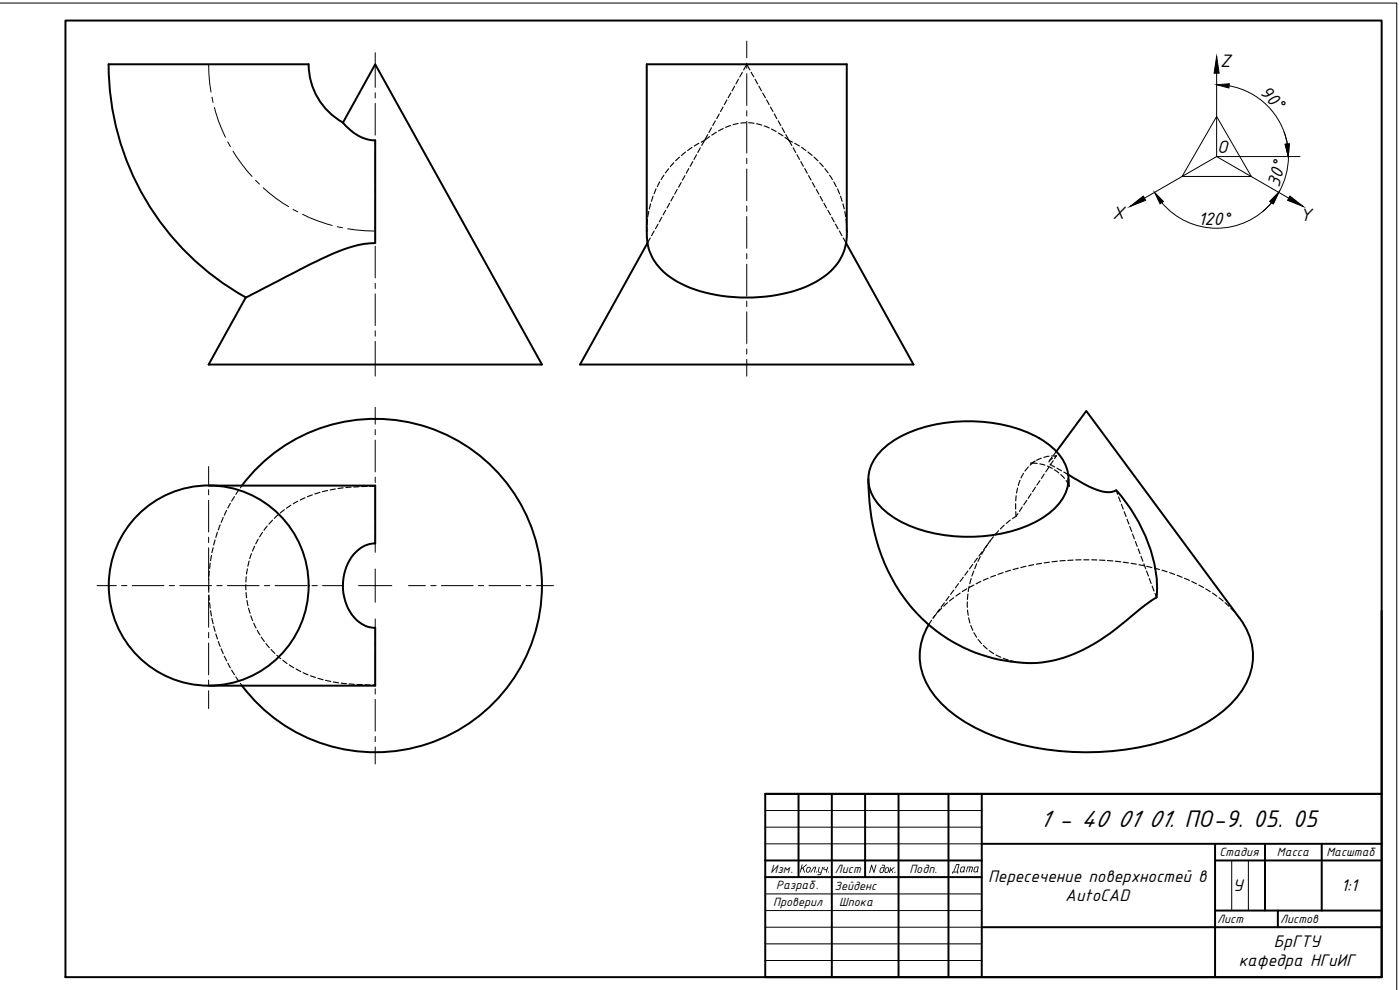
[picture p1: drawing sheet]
<svg xmlns="http://www.w3.org/2000/svg" width="420mm" height="297mm" viewBox="0 0 420 297" stroke-linecap="round" stroke-linejoin="round" font-family="sans-serif">
<!-- layer: 0 -->
<path d="M292.7 260.3l-.3 1.1 .5 .1 .6-1.2zM292.5 260.2l1.3-.1-.4 1.3 .1 .3-1.3-.1z" fill="#000"/>
<g fill="none" stroke="#000" stroke-width=".59">
<path d="M19.6 6.2h395.1v287h-395.1zM414.7 183.2v55h-185M229.7 238.2h185v55h-185zM239.6 238.2v25M249.6 238.2v55M259.6 238.2v25M269.7 238.2v55M284.6 238.2v55M294.6 238.2v55M229.7 258.2h64.9M294.6 253.2h120.1M364.7 258.2h50"/>
<path d="M364.7 253.2v40M379.6 253.2v20M396.7 253.2v20M229.7 263.2h64.9M294.6 278.2h120.1M364.7 273.2h50M383.5 273.2v5"/>
</g>
<g fill="none" stroke="#000" stroke-width=".3">
<path d="M0 .9h419.2v296.1M62.6 19.3l.1 3 .6 5.3M112.6 15.8v10.4M224.1 12.3v5M224.1 19v1.5M365.1 17v30l26 15M63.6 29.2l.3 1.5M64.3 32.2a43.1 43.1 0 0 0 3.3 9M112.6 27.8v1.6M112.6 31v9.5M224.1 22.1v9.6M224.1 33.2v1.6"/>
<path d="M224.1 36.4v9.5M365.1 35l10.4 17.9h-20.7zM368.9 25.8a21.5 21.5 0 0 1 17.4 17.4l-.9-3.6M68.4 42.6l.7 1.4M69.9 45.4a48.5 48.5 0 0 0 5.7 7.5M76.7 54.1l1.2 1.1M79 56.3a43 43 0 0 0 7.6 5.7M112.6 42.1v1.6M112.6 45.3v9.5M112.6 56.4v1.6M112.6 59.6v9.5M224.1 47.5v1.6"/>
<path d="M224.1 50.7v9.5M386.7 47a21.5 21.5 0 0 1-2.9 10.7M390.1 47h-25l-26 15M88 62.9l1.4 .7M90.8 64.3a45.4 45.4 0 0 0 8.9 3.3M101.2 68l1.6 .4M104.4 68.7l5.3 .5 2.9 .1M112.6 70.7v1.6M112.6 73.9v9.5M224.1 61.8v1.6M224.1 65v9.5M224.1 76.1v1.6"/>
<path d="M224.1 79.3v9.5M348.7 60.8a21.5 21.5 0 0 0 32.9 0l-2.6 2.6M112.6 85v1.6M112.6 88.2v9.5M112.6 99.3v1.6M224.1 90.4v1.6M224.1 93.5v9.6M112.6 102.4v10.4M224.1 104.7v1.5M224.1 107.8v5M62.6 140v5.3M112.6 122.2v5.1"/>
<path d="M112.6 128.9v1.6M112.6 132.1v9.5M62.6 146.9v1.6M62.6 150.1v9.5M112.6 143.2v1.6M112.6 146.3v9.6M112.6 157.5v1.5M29.1 175.7h5.8M36.5 175.7h1.6M39.7 175.7h9.5M50.8 175.7h1.6M54 175.7h9.5"/>
<path d="M62.6 161.2v1.6M62.6 164.4v9.5M62.6 175.5v1.6M62.6 178.7v9.5M65.1 175.7h1.6M68.2 175.7h9.6M79.4 175.7h1.5M82.5 175.7h9.6M93.6 175.7h1.6M96.8 175.7h5.8M107.6 175.7h10M112.6 160.6v5.1"/>
<path d="M112.6 170.7v10M122.6 175.7h5.1M129.3 175.7h1.6M132.5 175.7h9.5M143.6 175.7h1.6M146.7 175.7h9.6M157.9 175.7h1.5M161 175.7h5.1M62.6 189.8v1.6M62.6 192.9v9.6M112.6 185.7v5.1M112.6 192.4v1.6"/>
<path d="M112.6 195.6v9.5M62.6 204.1v1.5M62.6 207.2v5.4M112.6 206.7v1.6M112.6 209.8v9.6M112.6 221v1.5M112.6 224.1v5.1M229.7 243.2h64.9M229.7 248.2h64.9M229.7 253.2h64.9M369.7 258.2v15M374.6 258.2v15"/>
<path d="M229.7 268.2h64.9M229.7 273.2h64.9M229.7 278.2h64.9M229.7 283.2h64.9M229.7 288.2h64.9"/>
</g>
<path d="M365.1 17l.8 5h-1.5zM365.1 25.4l3.8-.3-.1 1.3zM385.7 43.3l1.2-.1-.3 3.8zM339.1 62l4-3.2 .7 1.3zM346.5 57.7l2.7 2.7-1.1 .8zM383.8 57.7l-1.7 3.5-1-.8zM387.1 58.8l4 3.2-4.7-1.9z" fill="#000" stroke="#000" stroke-width=".3"/>
<g fill="none" stroke="#000" stroke-width=".59">
<path d="M112.6 19.3l50 90.1h-100l11.1-20.1 5.8-3a286.6 286.6 0 0 1 23.4-11.4l3.2-1a23.1 23.1 0 0 1 6.5-1v-30.8a13.5 13.5 0 0 1-9.7-5.3zM102.9 36.8a20.3 20.3 0 0 1-10.4-17.5h-59.8a79.7 79.7 0 0 0 41.1 69.9M194.3 72.9a16 16 0 0 0 8.9 11.6 47.3 47.3 0 0 0 31.7 3.7 26.7 26.7 0 0 0 16.3-9 14 14 0 0 0 2.7-6.3l20.3 36.5h-100.1zM254.1 69.3v-50h-60v50l.2 3.6M254.2 69.3l-.2 3.6M264.7 135a34.6 34.6 0 0 1 20.5-8.3 44.2 44.2 0 0 1 28.4 5.9 13.9 13.9 0 0 1 7.1 11.8 14.3 14.3 0 0 1-7.1 10.5 44.7 44.7 0 0 1-30.6 5.6 33.8 33.8 0 0 1-18.3-8 11.4 11.4 0 0 1 0-17.5zM317 135.5l9-12.2 46 62.2a18.2 18.2 0 0 1-1 24 45.8 45.8 0 0 1-22.6 13.2 81.4 81.4 0 0 1-53.4-3.2 35.1 35.1 0 0 1-16.5-13.7 17.5 17.5 0 0 1 .2-18.4M62.6 145.7h50v17.4a9.3 9.3 0 0 0-8.2 6 14.8 14.8 0 0 0 3.3 17.5 7.5 7.5 0 0 0 4.9 1.8v17.3h-50M72.6 145.7a50 50 0 0 1 73.7-7 50 50 0 0 1 0 74 50 50 0 0 1-73.7-7M260.6 143.7a58.5 58.5 0 0 0 13.5 39.2 46.7 46.7 0 0 0 39.9 15.7 49.6 49.6 0 0 0 23.4-11.9l5.9-4.9 3.8-2.5a41.7 41.7 0 0 0-7.3-25.9l-2.3-3.3-2.5-3M320.5 142.4l1.8 1.1a25.5 25.5 0 0 0 10.2 4.2l1.3-.1 1.2-.5M320.6 143.7l.2 2.1"/>
<circle cx="62.6" cy="175.7" r="30"/>
</g>
<g fill="none" stroke="#000" stroke-width=".34">
<path d="M213.5 38.3l-.7 1.4M214.7 36.3l-.8 1.4M215 39.7l-1.4 .8M215.9 34.2l-.8 1.4M217 32.1l-.8 1.4M217 38.6l-1.4 .7M218.1 30l-.7 1.4M219.2 37.7l-1.4 .5M219.3 27.9l-.8 1.4M220.5 25.9l-.8 1.3M221.5 37l-1.5 .4M221.6 23.8l-.7 1.4"/>
<path d="M222.8 21.7l-.8 1.4M223.2 21l.9-1.7 .9 1.7M223.9 36.8l-1.6 .1M224.7 36.8l1.6 .2M225.4 21.7l.8 1.4M226.6 23.8l.8 1.4M227.1 37.1l1.5 .4M227.8 25.9l.7 1.3M228.9 27.9l.8 1.4M229.4 37.8l1.4 .6M230.1 30l.7 1.4M231.2 32.1l.8 1.4"/>
<path d="M231.5 38.7l1.4 .8M232.4 34.2l.7 1.4M233.6 36.3l.7 1.4M233.6 39.9l1.3 .9M234.7 38.3l.8 1.4M196 58.9l-.5 1.5M196.9 56.7l-.6 1.5M198 54.6l-.7 1.4M199.3 52.6l-.9 1.3M200.7 50.6l-1 1.3M202.1 58.9l-.8 1.4M202.2 48.8l-1 1.2"/>
<path d="M203.2 56.8l-.7 1.4M203.9 47.1l-1.1 1.1M204.4 54.8l-.7 1.4M205.6 52.7l-.8 1.3M205.7 45.6l-1.2 1M206.7 50.6l-.7 1.4M207.7 44.2l-1.3 1M207.9 48.5l-.8 1.4M209 46.4l-.7 1.4M209.7 43l-1.3 .8M210.2 44.4l-.8 1.3M211.5 42.1l-.9 1.5"/>
<path d="M211.5 42.1l-1.1 .6M212.4 40.4l-.9 1.7M213 41l-1.3 .9M235.6 41.2l1.2 .9M235.8 40.4l1 1.7M236.8 42.1l.8 1.5M236.8 42.1l1 .6M238 44.4l.8 1.3M238.5 43l1.4 .8M239.2 46.4l.7 1.4M240.3 48.5l.8 1.4M240.6 44.2l1.3 1"/>
<path d="M241.5 50.6l.8 1.4M242.5 45.6l1.2 1M242.7 52.7l.7 1.3M243.8 54.8l.8 1.4M244.3 47.1l1.2 1.1M245 56.8l.7 1.4M246 48.8l1.1 1.2M246.1 58.9l.8 1.4M247.6 50.6l.9 1.3M249 52.6l.8 1.3M250.2 54.6l.8 1.4M251.3 56.7l.7 1.5"/>
<path d="M252.3 58.9l.4 1.5M194.1 68.2v1.1M194.3 65.8l-.1 1.6M194.7 63.4l-.3 1.6M195.2 71.4l-.9 1.5M195.2 61.2l-.3 1.5M196.3 69.3l-.8 1.4M197.5 67.3l-.8 1.4M198.6 65.2l-.7 1.4M199.8 63.1l-.8 1.4M201 61l-.8 1.4M247.3 61l.7 1.4"/>
<path d="M248.5 63.1l.7 1.4M249.6 65.2l.8 1.4M250.7 67.3l.8 1.4M251.9 69.3l.8 1.4M253 61.2l.4 1.5M253.1 71.4l.8 1.5M253.5 63.5l.3 1.6M253.9 65.8l.1 1.6M254.1 68.2v1.1M309.7 139l1.6 .1M310.4 138.5l-1.2 1.1M310.7 138.3l-1.5 .7"/>
<path d="M312.1 139.2l1.5 .4M312.5 137.5l-1.4 .6M314.4 139.9l1.4 .6M314.8 136.9l-1.5 .3M315.1 139.3l1.4 .8M315.7 137.2l-.8 1.1M315.8 137.5l-1 1.1M316.1 138.2l-.9 1.4M317 136.8l-.5 .3M317 136.8h-1.4M317 136.8l-.5 .8M317 135.5l-.8 1.1"/>
<path d="M65.2 159.7l-.4 1.5M66.1 157.5l-.6 1.5M67 155.3l-.6 1.4M68 153.1l-.7 1.5M69.1 151l-.7 1.4M70.4 149l-.9 1.4M71.7 147l-.9 1.3M72.6 145.7l-.5 .7M78.8 159.8l-.9 1.3M80.2 157.8l-1 1.3M81.8 156.1l-1.1 1.2M83.5 154.4l-1.2 1.1"/>
<path d="M85.3 152.9l-1.2 1M87.3 151.6l-1.3 .9M89.4 150.4l-1.4 .8M91.5 149.3l-1.4 .7M93.7 148.5l-1.5 .5M96 147.7l-1.5 .5M98.3 147.2l-1.5 .3M100.6 146.7l-1.5 .3M103 146.4l-1.6 .2M105.4 146.2l-1.6 .1M107.7 146l-1.5 .1M110.2 146h-1.7"/>
<path d="M110.9 145.9h1.7M299.7 159.2l-1.1 1.2M301.4 157.6l-1.2 1.1M303.2 156.1l-1.2 .9M304.8 151.1v1.6M304.8 153.5l.1 1.4M304.9 154.9l-1 .7M305 148.7l-.2 1.6M305.4 146.4l-.3 1.5M305.5 154.1l-.6 .8M306.1 144.1l-.5 1.6M306.8 152.1l-.9 1.3"/>
<path d="M307.2 142l-.8 1.4M308.1 150.1l-.8 1.4M308.6 140.1l-1 1.2M309.5 148.2l-.9 1.3M310.8 146.2l-.9 1.3M312.1 144.2l-.9 1.3M313.4 142.2l-.9 1.3M314.7 140.2l-.8 1.3M316.5 141l1.3 .9M317.2 140.4l1.4 .9M318.3 142.4l1.1 1.1M319.3 141.6l1.2 .8"/>
<path d="M320 144.2l.8 1.6M335 147.1l.4 1.2M335.7 149.1l.6 1.5M336.5 151.3l.6 1.5M337.4 153.5l.5 1.5M338.2 155.8l.6 1.5M339 158l.6 1.5M62.7 173.7v1.6M62.7 176.1v1.6M62.7 178.5l.1 1.6M62.8 171.4l-.1 1.5M63.1 169l-.2 1.5"/>
<path d="M63.5 166.7l-.3 1.5M64 164.3l-.4 1.5M64.6 162l-.5 1.5M73.8 175.4v1.6M73.8 177.8l.2 1.6M73.9 173l-.1 1.6M74.3 170.7l-.3 1.5M74.8 168.3l-.4 1.6M75.5 166.1l-.5 1.5M76.4 163.9l-.6 1.4M77.5 161.8l-.7 1.4M284.8 179l-.9 1.2"/>
<path d="M286.2 179.4l-1.3 .9M286.3 177l-1 1.3M287.7 175.1l-1 1.3M288.2 178l-1.3 .8M289.1 173.2l-1 1.3M290.2 176.7l-1.4 .8M290.5 178.3l-.2 1.6M290.5 171.3l-.9 1.3M290.9 175.9l-.3 1.6M291.5 173.6l-.5 1.6M291.9 169.4l-.9 1.3M292.2 171.4l-.5 1.4"/>
<path d="M292.3 175.5l-1.5 .8M293.1 169.1l-.6 1.5M293.3 167.5l-.9 1.2M294.2 167l-.7 1.4M294.4 174.4l-1.5 .8M294.8 165.6l-1 1.2M295.4 165l-.8 1.3M296.2 163.6l-1 1.3M296.5 173.5l-1.4 .6M296.7 163l-.9 1.3M297.2 162.2l-.6 .8M298.1 161.1l-1 1.2"/>
<path d="M298.8 172.6l-1.5 .6M301 171.8l-1.5 .5M303.3 171.1l-1.5 .5M305.6 170.5l-1.6 .4M307.9 169.9l-1.5 .4M310.2 169.4l-1.5 .3M312.6 169l-1.6 .3M314.9 168.7l-1.5 .2M317.3 168.4l-1.6 .2M319.7 168.2l-1.6 .1M322.1 168l-1.6 .1M324.4 168h-1.6"/>
<path d="M325.2 168h1.6M327.6 168h1.6M330 168l1.6 .1M332.4 168.2l1.6 .1M334.7 168.4l1.6 .2M337.1 168.7l1.6 .2M339.5 169l1.5 .3M339.9 160.2l.5 1.5M340.7 162.5l.6 1.4M341.6 164.7l.5 1.4M341.8 169.4l1.6 .3M342.4 166.9l.6 1.5"/>
<path d="M343.3 169.1l.5 1.5M344.1 171.4l.6 1.4M344.1 169.9l1.6 .4M344.9 173.6l.6 1.5M345.8 175.8l.5 1.5M346.5 170.5l1.5 .4M346.6 178l.5 1.3M348.7 171.1l1.6 .5M351 171.8l1.5 .6M353.3 172.6l1.5 .6M355.5 173.5l1.5 .6M357.7 174.5l1.4 .7"/>
<path d="M359.8 175.5l1.4 .8M361.9 176.7l1.3 .8M363.9 178l1.3 .9M365.8 179.4l1.3 .9M62.9 180.9l.2 1.5M63.2 183.2l.3 1.6M63.6 185.6l.4 1.5M64.1 187.9l.5 1.5M64.8 190.2l.5 1.5M65.5 192.5l.6 1.5M66.4 194.7l.6 1.5M67.3 196.9l.7 1.4"/>
<path d="M68.4 199l.7 1.4M74.1 180.2l.3 1.5M74.6 182.5l.5 1.5M75.3 184.8l.5 1.5M76.2 187l.6 1.4M77.2 189.1l.8 1.4M78.4 191.2l.9 1.3M79.8 193.1l1 1.2M81.4 194.9l1.1 1.1M83.1 196.6l1.1 1M84.9 198.1l1.2 1M86.8 199.5l1.3 .8"/>
<path d="M279.6 186.1l-.9 1.3M281 184.2l-1 1.2 .6-.7M282 182.8l-.9 1.3M282.6 182.4l-1.1 1.2M283.4 180.9l-1 1.2M284.4 180.8l-1.2 1.1M290.3 180.6v1.6M290.4 183l.2 1.6M290.7 185.4l.4 1.5M291.3 187.6l.6 1.5M292.3 189.9l.8 1.3M293.5 191.9l1.1 1.2"/>
<path d="M295.1 193.7l1.2 1M296.9 195.2l1.3 .9M298.9 196.5l1.5 .7M301.1 197.5l1.5 .5M303.3 198.2l1.6 .4M305.7 198.7l1.6 .2M308.1 198.9l.3 .1M367.7 180.8l1.2 1.1M369.4 182.5l1.1 1.1M371 184.2l1 1.3M69.5 201.1l.9 1.3M70.8 203.1l.9 1.3"/>
<path d="M72.1 205l.5 .7M88.9 200.7l1.4 .8M91 201.8l1.4 .7M93.2 202.8l1.5 .5M95.4 203.5l1.5 .4M97.7 204.1l1.6 .4M100 204.6l1.6 .3M102.4 205l1.6 .1M104.8 205.2l1.5 .1M107.1 205.4h1.7M109.5 205.5h1.6M111.9 205.5h.7"/>
</g>
<text font-size="7.8" x="312" y="248.2">1 - 40 01 01. ПО-9. 05. 05</text>
<g font-size="5.8">
<text x="366.2" y="20.2">Z</text>
<text x="377.9" y="28" transform="rotate(45 377.9 28)">90°</text>
<text x="365.3" y="46">О</text>
<text x="383.9" y="56.4" transform="rotate(-75 383.9 56.4)">30°</text>
<text x="333.8" y="65.7">X</text>
<text x="359.6" y="67.5">120°</text>
<text x="390.1" y="66.3">Y</text>
</g>
<g font-size="5.4">
<text x="296.6" y="264.5">Пересечение поверхностей в</text>
<text x="370" y="267.4">У</text>
<text x="402.5" y="267.4">1:1</text>
<text x="319.7" y="270.4">AutoCAD</text>
<text x="382.3" y="284">БрГТУ</text>
<text x="371.8" y="289.8">кафедра НГиИГ</text>
</g>
<g font-size="3.9">
<text x="366" y="256.9">Стадия</text>
<text x="383.2" y="256.9">Масса</text>
<text x="398.1" y="256.9">Масштаб</text>
<text x="231.2" y="261.9">Изм.</text>
<text x="239.7" y="261.8">Кол .уч.</text>
<text x="250.6" y="261.9">Лист</text>
<text x="260.6" y="261.9">Nдок .</text>
<text x="272.9" y="261.9">Подп.</text>
<text x="285.5" y="261.8">Дата</text>
<text x="232.9" y="266.8">Разраб.</text>
<text x="250.5" y="266.9">Зейденс</text>
<text x="232" y="271.9">Проверил</text>
<text x="251.9" y="271.9">Шпока</text>
<text x="365.3" y="276.9">Лист</text>
<text x="384.2" y="276.9">Листов</text>
</g>
</svg>
